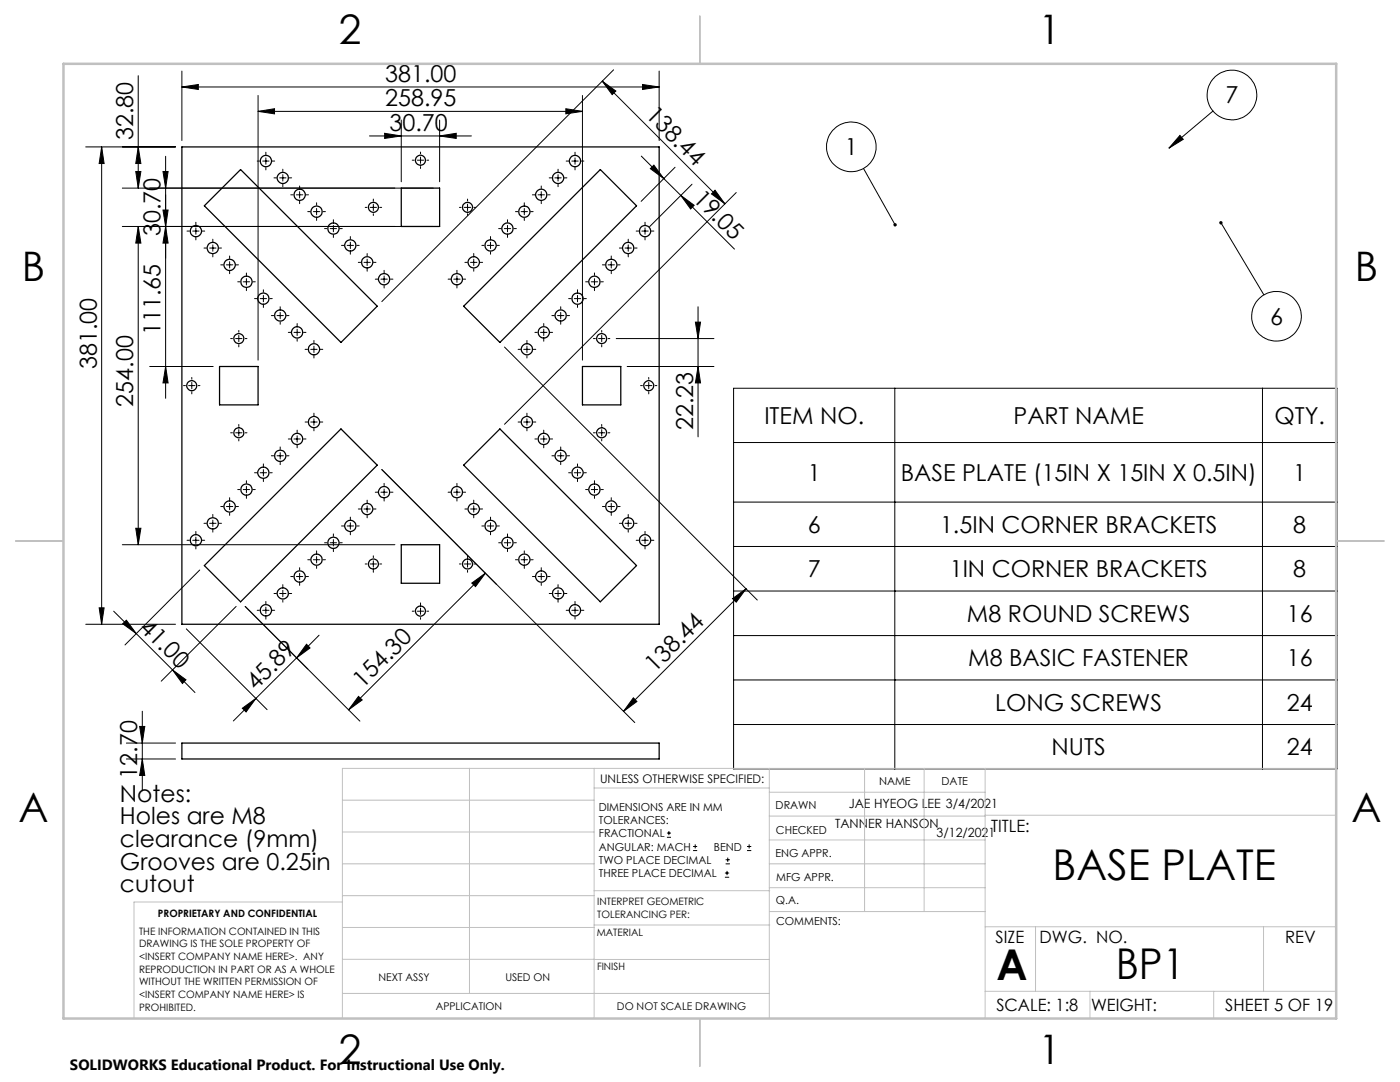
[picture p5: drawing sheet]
<svg xmlns="http://www.w3.org/2000/svg" width="279mm" height="216mm" viewBox="0 0 279 216" stroke-linecap="round" stroke-linejoin="round" font-family="sans-serif">
<g fill="none" stroke="#000" stroke-width=".2">
<path d="M27.6 15.1v22.4M36.3 17.4l3.3-.5v1zM36.3 14.2v13.8M36.3 17.4h95.3M51.5 19.1v52.8M116.2 19.1v52.8M120.2 16.2l24.5 24.5M120.2 16.2l2.7 2-.7 .7zM122.4 13.9l-46.2 46.3M128.2 16.9l3.4 .5-3.4 .5zM131.6 14.2v13.8M17.1 29.3h17.9"/>
<path d="M20.3 29.3l.5 3.3h-1zM20.3 29.3v95.3M27.1 34.2h1l-.5 3.3zM27.6 29.3l.5 3.3h-1zM32.5 34.2h1l-.4 3.3zM33.1 31.2v48.3M51.3 32.1h.5M51.5 22.2l3.3-.5v1zM51.5 22.2h64.7M52.4 32.1h1.3M53.1 30.4v.5M53.1 31.5v1.3"/>
<path d="M53.1 33.4v.5M54.3 32.1h.5M54.7 35.5h.5M55.8 35.5h1.3M56.4 33.8v.4M56.4 34.9v1.2M56.4 36.8v.5M57.7 35.5h.5M58 38.9h.5M59.2 38.9h1.2M59.8 37.1v.5M59.8 38.2v1.3"/>
<path d="M61.1 38.9h.5M73.7 27.1h20.4M74.5 39.7v.4M76.8 26.6l3.3 .5-3.3 .5zM80.1 24v12.3M82.3 32h.4M83.3 32h1.3M83.9 30.3v.4M83.9 31.3v1.3M83.9 33.2v.4M85.2 32h.3M86.5 37.5h-62.1"/>
<path d="M87.7 27.1l3.4-.5v1zM87.7 24v12.3M93.3 39.7v.4M106.3 38.9h.5M107.4 38.9h1.3M108 37.1v.5M108 38.2v1.3M109.3 38.9h.5M109.6 35.5h.5M110.7 35.5h1.3M111.4 33.8v.4M111.4 34.9v1.2"/>
<path d="M111.4 36.8v.5M112.6 35.5h.5M112.9 21.7l3.3 .5-3.3 .5zM113 32.1h.5M114.1 32.1h1.3M114.8 30.4v.5M114.8 31.5v1.3M114.8 33.4v.5M116 32.1h.5M128 31.2l4.5 4.4M130.5 32.9l2 2.7-2.7-1.9zM132.5 35.6l3.4 3.4"/>
<path d="M134.7 33.4l-6.7 6.8M135.9 39l2.6 2-.7 .7zM135.9 39l10.7 10.7M138.1 36.8l-8.5 8.4M142.7 38l2 2.7-2.7-2zM146.9 38.4l-46.2 46.3M172.3 33.6l6.3 11.3M235.5 27l.6 .8-2.8 1.8zM242.1 22.2l-8.8 7.4M24.4 45.2h62.1M27.6 45.2l.5 3.3h-1zM27.6 45.2v63.5"/>
<path d="M32.5 41.9h1l-.4 3.3zM33.1 45.2l.4 3.3h-1zM37.3 46.1h.5M38.5 46.1h1.2M39.1 44.3v.5M39.1 45.5v1.2M39.1 47.4v.5M40.4 46.1h.5M40.7 49.5h.5M41.8 49.5h1.3M42.5 47.7v.5M42.5 48.9v1.2"/>
<path d="M42.5 50.8v.5M43.7 49.5h.5M44.1 52.8h.5M45.2 52.8h1.3M45.8 51.1v.5M45.8 52.2v1.3M45.8 54.1v.5M47.1 52.8h.5M47.4 56.2h.5M48.5 56.2h1.3M49.2 54.5v.5M49.2 55.6v1.3"/>
<path d="M49.2 57.5v.5M50.4 56.2h.5M50.8 59.6h.5M51.9 59.6h1.3M52.6 57.8v.5M52.6 58.9v1.3M53.8 59.6h.5M59.8 40.1v.5M61.4 42.2h.5M62.5 42.2h1.3M63.2 40.5v.5M63.2 41.6v1.3"/>
<path d="M63.2 43.5v.5M64.5 42.2h.4M64.8 45.6h.5M65.9 45.6h1.3M66.5 43.9v.4M66.5 45v1.2M66.5 46.9v.5M67.8 45.6h.5M68.2 49h.5M69.3 49h1.3M69.9 47.2v.5M69.9 48.3v1.3"/>
<path d="M69.9 50.2v.5M71.2 49h.5M71.5 52.4h.5M72.6 52.4h1.3M72.9 41.4h.3M73.3 50.6v.5M73.3 51.7v1.3M73.3 53.6v.5M73.9 41.4h1.2M74.5 40.7v1.3M74.5 42.7v.3M74.5 52.4h.5"/>
<path d="M74.9 55.7h.5M75.8 41.4h.4M76 55.7h1.3M76.7 53.9v.5M76.7 55.1v1.2M76.7 57v.5M77.9 55.7h.5M89.4 55.7h.5M90.6 55.7h1.2M91.2 53.9v.5M91.2 55.1v1.2M91.2 57v.5"/>
<path d="M91.7 41.4h.3M92.5 55.7h.4M92.7 41.4h1.2M92.8 52.4h.5M93.3 40.7v1.3M93.3 42.7v.3M93.9 52.4h1.3M94.5 50.6v.5M94.5 51.7v1.3M94.5 53.6v.5M94.6 41.4h.3M95.8 52.4h.5"/>
<path d="M96.2 49h.4M97.3 49h1.2M97.9 47.2v.5M97.9 48.3v1.3M97.9 50.2v.5M99.2 49h.5M99.5 45.6h.5M100.6 45.6h1.3M101.3 43.9v.4M101.3 45v1.2M101.3 46.9v.5M102.6 45.6h.4"/>
<path d="M102.9 42.2h.5M104 42.2h1.3M104.6 40.5v.5M104.6 41.6v1.3M104.6 43.5v.5M105.9 42.2h.5M108 40.1v.5M113.5 59.6h.5M114.6 59.6h1.3M115.3 57.8v.5M115.3 58.9v1.3M116.5 59.6h.5"/>
<path d="M116.9 56.2h.5M118 56.2h1.3M118.6 54.5v.5M118.6 55.6v1.3M118.6 57.5v.5M119.9 56.2h.5M120.2 52.8h.5M121.4 52.8h1.2M122 51.1v.5M122 52.2v1.3M122 54.1v.5M123.3 52.8h.5"/>
<path d="M123.6 49.5h.5M124.7 49.5h1.3M125.4 47.7v.5M125.4 48.9v1.2M125.4 50.8v.5M126.6 49.5h.5M127 46.1h.5M128.1 46.1h1.3M128.7 44.3v.5M128.7 45.5v1.2M128.7 47.4v.5M130 46.1h.5"/>
<path d="M243.7 44.4l8.5 14.4M29.9 73.1h12.6M33.1 73.1l.4 3.3h-1zM36.6 76.9h.4M37.6 76.9h1.3M38.3 75.3v.4M38.3 76.3v1.3M38.3 78.2v.4M39.5 76.9h.4M46 67.6h.4M47 67.6h1.3M47.7 65.9v.4"/>
<path d="M47.7 66.9v1.3M47.7 68.8v.4M48.9 67.6h.4M52.6 60.9v.4M54.2 63h.4M55.3 63h1.3M55.9 61.2v.5M55.9 62.3v1.3M55.9 64.2v.5M57.2 63h.5M57.5 66.3h.5M58.7 66.3h1.2"/>
<path d="M59.3 64.6v.5M59.3 65.7v1.3M59.3 67.6v.5M60.6 66.3h.5M60.9 69.7h.5M62 69.7h1.3M62.7 67.9v.5M62.7 69.1v1.2M62.7 71v.4M63.9 69.7h.5M100.7 69.3l50.4 50.4M103.4 69.7h.5"/>
<path d="M104.5 69.7h1.3M105.2 67.9v.5M105.2 69.1v1.2M105.2 71v.4M106.4 69.7h.5M106.8 66.3h.4M107.9 66.3h1.2M108.5 64.6v.5M108.5 65.7v1.3M108.5 67.6v.5M109.8 66.3h.5M110.1 63h.5"/>
<path d="M111.3 63h1.2M111.9 61.2v.5M111.9 62.3v1.3M111.9 64.2v.5M113.2 63h.5M115.3 60.9v.4M118.4 67.6h.4M119.5 67.6h1.2M120.1 65.9v.4M120.1 66.9v1.3M120.1 68.8v.4M121.4 67.6h.3"/>
<path d="M123 67.6h19.5M125.2 73.1h17.3M127.8 76.9h.4M128.8 76.9h1.3M129.5 75.3v.4M129.5 76.3v1.3M129.5 78.2v.4M130.7 76.9h.4M138.8 64.3h1l-.5 3.3zM139.3 73.1l.5 3.3h-1zM139.3 61.2v26M146.4 77.5h120.4v75.9h-120.4z"/>
<path d="M178.6 77.5v75.9M252 77.5v75.9M45.8 99.3v.5M46 86.4h.4M47 86.4h1.3M47.4 97.7h.5M47.7 84.7v.4M47.7 85.7v1.3M47.7 87.6v.4M48.5 97.7h1.3M48.9 86.4h.4M49.2 95.9v.5"/>
<path d="M49.2 97v1.3M49.2 99v.4M50.4 97.7h.5M50.8 94.3h.5M51.9 94.3h1.3M52.6 92.6v.5M52.6 93.7v1.3M52.6 95.6v.5M53.8 94.3h.5M54.2 90.9h.4M55.3 90.9h1.3M55.9 89.2v.5"/>
<path d="M55.9 90.3v1.3M55.9 92.2v.5M57.2 90.9h.5M57.5 87.6h.5M58.7 87.6h1.2M59.3 85.8v.5M59.3 87v1.2M59.3 88.9v.5M60.6 87.6h.5M60.9 84.2h.5M62 84.2h1.3M62.7 82.4v.5"/>
<path d="M62.7 83.6v1.2M62.7 85.5v.5M63.9 84.2h.5M73.3 99.8v.5M74.9 98.2h.5M76 98.2h1.3M76.7 96.4v.5M76.7 97.6v1.2M76.7 99.5v.5M77.9 98.2h.5M89.4 98.2h.5M90.6 98.2h1.2"/>
<path d="M91.2 96.4v.5M91.2 97.6v1.2M91.2 99.5v.5M92.5 98.2h.4M94.5 99.8v.5M103.4 84.2h.5M104.5 84.2h1.3M105.2 82.4v.5M105.2 83.6v1.2M105.2 85.5v.5M106.4 84.2h.5M106.8 87.6h.4"/>
<path d="M107.9 87.6h1.2M108.5 85.8v.5M108.5 87v1.2M108.5 88.9v.5M109.8 87.6h.5M110.1 90.9h.5M111.3 90.9h1.2M111.9 89.2v.5M111.9 90.3v1.3M111.9 92.2v.5M113.2 90.9h.5M113.5 94.3h.5"/>
<path d="M114.6 94.3h1.3M115.3 92.6v.5M115.3 93.7v1.3M115.3 95.6v.5M116.5 94.3h.5M116.9 97.7h.5M118 97.7h1.3M118.4 86.4h.4M118.6 95.9v.5M118.6 97v1.3M118.6 99v.4M119.5 86.4h1.2"/>
<path d="M119.9 97.7h.5M120.1 84.7v.4M120.1 85.7v1.3M120.1 87.6v.4M121.4 86.4h.3M122 99.3v.5M146.4 88.3h120.4M24.4 108.7h54.4M27.1 105.4h1l-.5 3.3zM37.3 107.8h.5M38.5 107.8h1.2M39.1 106v.5"/>
<path d="M39.1 107.2v1.2M39.1 109.1v.4M39.9 113.7l-15 15M40.4 107.8h.5M40.7 104.4h.5M41.8 104.4h1.3M42.5 102.7v.5M42.5 103.8v1.3M42.5 105.7v.5M43.7 104.4h.5M44.1 101.1h.5M45.2 101.1h1.3"/>
<path d="M45.8 100.4v1.3M45.8 102.3v.5M47.1 101.1h.5M54.7 118.4h.5M55.8 118.4h1.3M56.4 116.7v.5M56.4 117.8v1.3M56.4 119.7v.5M57.7 118.4h.5M58 115h.5M59.2 115h1.2M59.8 113.3v.5"/>
<path d="M59.8 114.4v1.3M59.8 116.3v.5M61.1 115h.5M61.4 111.7h.5M62.5 111.7h1.3M63.2 109.9v.5M63.2 111.1v1.2M63.2 113v.4M64.5 111.7h.4M64.8 108.3h.5M65.9 108.3h1.3M66.5 106.5v.5"/>
<path d="M66.5 107.7v1.2M66.5 109.6v.5M67.8 108.3h.5M68.2 105h.5M69.3 105h1.3M69.9 103.2v.5M69.9 104.3v1.3M69.9 106.2v.5M71.2 105h.5M71.5 101.6h.5M72.6 101.6h1.3M72.9 112.5h.3"/>
<path d="M73.3 100.9v1.3M73.3 102.8v.5M73.9 112.5h1.2M74.5 110.9v.4M74.5 111.9v1.3M74.5 113.8v.4M74.5 101.6h.5M75.8 112.5h.4M91.7 112.5h.3M92.7 112.5h1.2M92.8 101.6h.5M93.3 110.9v.4"/>
<path d="M93.3 111.9v1.3M93.3 113.8v.4M93.9 101.6h1.3M94.2 116.3l2.7-1.9-2 2.7zM94.5 100.9v1.3M94.5 102.8v.5M94.6 112.5h.3M95.8 101.6h.5M96.2 105h.4M96.9 114.4l-27.3 27.2M97.3 105h1.2M97.9 103.2v.5"/>
<path d="M97.9 104.3v1.3M97.9 106.2v.5M99.1 116.6l-22.9-22.9 50.5 50.5M99.2 105h.5M99.5 108.3h.5M100.6 108.3h1.3M101.3 106.5v.5M101.3 107.7v1.2M101.3 109.6v.5M102.6 108.3h.4M102.9 111.7h.5M104 111.7h1.3"/>
<path d="M104.6 109.9v.5M104.6 111.1v1.2M104.6 113v.4M105.9 111.7h.5M106.3 115h.5M107.4 115h1.3M108 113.3v.5M108 114.4v1.3M108 116.3v.5M109.3 115h.5M109.6 118.4h.5M110.7 118.4h1.3"/>
<path d="M111.4 116.7v.5M111.4 117.8v1.3M111.4 119.7v.5M112.6 118.4h.5M120.2 101.1h.5M121.4 101.1h1.2M122 100.4v1.3M122 102.3v.5M123.3 101.1h.5M123.6 104.4h.5M124.7 104.4h1.3M125.4 102.7v.5"/>
<path d="M125.4 103.8v1.3M125.4 105.7v.5M126.6 104.4h.5M127 107.8h.5M128.1 107.8h1.3M128.7 106v.5M128.7 107.2v1.2M128.7 109.1v.4M130 107.8h.5M146.2 119.5l2.7-2-2 2.7zM146.4 100.2h120.4M146.4 109h120.4"/>
<path d="M146.4 117.9h120.4M148.9 117.5l-24.5 24.5M17.1 124.6h17.9M19.8 121.3h1l-.5 3.3zM22.7 122l4.5 4.4M24.5 124.5l.7-.7 2 2.6zM27.2 126.4l7.2 7.3M34.4 133.7l2.7 1.9-.7 .8zM34.4 133.7l4.5 4.5M37.2 125.5l16.1 16.1M47.1 121l-14.9 14.9M48.9 121l22.9 22.9"/>
<path d="M51.1 139.3l-4.5 4.6M51.3 121.8h.5M52.4 121.8h1.3M53.1 120v.5M53.1 121.1v1.3M53.1 123v.5M54.3 121.8h.5M59.2 131.3l-8.1 8M61.2 128.6l.7 .7-2.7 2zM63.7 126.8l-4.5 4.5M71.5 139l.8 .7-2.7 1.9zM82.3 122h.4"/>
<path d="M83.3 122h1.3M83.9 120.3v.4M83.9 121.3v1.3M83.9 123.2v.4M85.2 122h.3M113 121.8h.5M114.1 121.8h1.3M114.8 120v.5M114.8 121.1v1.3M114.8 123v.5M116 121.8h.5M126.4 139.2l.7 .8-2.7 2z"/>
<path d="M146.4 126.8h120.4M146.4 135.7h120.4M25.2 148.3h9.8M25.2 151.4h9.8M27.9 145h1l-.5 3.3zM28.4 151.4l.5 3.3h-1zM28.4 141.9v15.9M48.4 141.3l2.7-2-2 2.8zM146.4 144.6h120.4M133.1 167.1h.8M133.1 166.2h.8M133.5 165.8v.9"/>
<path d="M138.3 169.7h.8M138.3 168.9h.8M138.7 168.5v.8M144.7 175h.8M144.7 174.2h.8M144.8 172.4h.9M144.8 171.6h.9M145.1 173.8v.8M145.2 171.1v.9M149.1 169.7h.8M149.1 168.9h.8M149.5 168.5v.8"/>
<circle cx="245.9" cy="18.9" r="5"/>
<circle cx="169.9" cy="29.3" r="4.9"/>
<circle cx="254.8" cy="63.1" r="4.9"/>
</g>
<g fill="none" stroke="#c0c0c0" stroke-width=".2">
<path d="M68.3 159.7h50.3M93.7 153.3v44.9M118.6 153.3v49.9M118.6 157.2h34.9M153.5 153.3v49.9M153.5 158.1h43.1M172.5 153.3v28.6M184.4 153.3v28.6M196.6 153.3v49.9M266.7 153.3h-198.4v49.9M68.3 178.7h50.3M68.3 172.4h50.3"/>
<path d="M68.3 166h50.3M68.3 180h-41.6v23.2M118.6 177.7h35M153.5 167.6h43.1M153.5 162.8h43.1M153.5 172.4h43.1M153.5 177.1h43.1M196.6 162.7h70.1M68.3 198.2h85.2M68.3 191.4l85.2 .1M68.3 185.1h50.3M118.6 184.6h35"/>
<path d="M153.6 181.9h43M196.6 197.8h70.1M196.6 184.9h70.1M206.7 184.9v12.9M217.5 197.8v5.4M242.2 197.8v5.4M252.2 184.9v12.9"/>
</g>
<path d="M139.7 3.2v9.5M3.1 107.9h9.6M266.7 107.9h9.5M139.7 203.2v9.6" fill="none" stroke="#c0c0c0" stroke-width=".25"/>
<path d="M12.7 12.7h254v190.5h-254z" fill="none" stroke="#c0c0c0" stroke-width=".5"/>
<g fill="#000">
<path d="M120.2 16.2l2.7 2-.7 .7zM142.7 38l2 2.7-2.7-2z"/>
<path d="M128.2 16.9l3.4 .5-3.4 .5zM36.3 17.4l3.3-.5v1z"/>
<path d="M51.5 22.2l3.3-.5v1zM112.9 21.7l3.3 .5-3.3 .5z"/>
<path d="M87.7 27.1l3.4-.5v1zM76.8 26.6l3.3 .5-3.3 .5z"/>
<path d="M235.5 27l.6 .8-2.8 1.8zM243.4 44.2a.34 .34 0 0 0 .1 .6 .34 .34 0 0 0 .5-.3 .34 .34 0 0 0-.4-.4l.1 .3zM178.4 44.6a.33 .33 0 0 0 0 .4 .33 .33 0 0 0 .4 .2l-.2-.3 .2 .3a.33 .33 0 0 0 .1-.5 .33 .33 0 0 0-.5-.1z"/>
<path d="M33.1 45.2l.4 3.3h-1zM32.5 34.2h1l-.4 3.3z"/>
<path d="M94.2 116.3l2.7-1.9-2 2.7zM71.5 139l.8 .7-2.7 1.9z"/>
<path d="M19.8 121.3h1l-.5 3.3zM20.3 29.3l.5 3.3h-1zM27.1 34.2h1l-.5 3.3zM27.6 29.3l.5 3.3h-1z"/>
<path d="M24.5 124.5l.7-.7 2 2.6zM34.4 133.7l2.7 1.9-.7 .8zM130.5 32.9l2 2.7-2.7-1.9zM135.9 39l2.6 2-.7 .7z"/>
<path d="M61.2 128.6l.7 .7-2.7 2zM48.4 141.3l2.7-2-2 2.8z"/>
<path d="M27.9 145h1l-.5 3.3zM28.4 151.4l.5 3.3h-1zM27.6 45.2l.5 3.3h-1zM27.1 105.4h1l-.5 3.3zM138.8 64.3h1l-.5 3.3zM139.3 73.1l.5 3.3h-1zM32.5 41.9h1l-.4 3.3zM33.1 73.1l.4 3.3h-1z"/>
<path d="M126.4 139.2l.7 .8-2.7 2zM146.2 119.5l2.7-2-2 2.7z"/>
</g>
<g fill="none" stroke="#000" stroke-width=".25">
<path d="M36.3 29.3h95.3v95.3h-95.3zM48 33.8l27.3 27.3-7.2 7.2-27.3-27.2zM80.1 37.5h7.6v7.7h-7.6zM119.8 33.8l7.2 7.3-27.2 27.2-7.3-7.2zM43.8 73.1h7.7v7.7h-7.7zM116.2 73.1h7.7v7.7h-7.7zM68.1 85.6l7.2 7.2-27.3 27.3-7.2-7.2zM92.5 92.8l7.3-7.2 27.2 27.3-7.2 7.2zM80.1 108.7h7.6v7.7h-7.6zM36.3 148.3h95.3v3.1h-95.3z"/>
<circle cx="53.1" cy="32.1" r="1.13"/>
<circle cx="56.5" cy="35.5" r="1.12"/>
<circle cx="59.8" cy="38.9" r="1.13"/>
<circle cx="83.9" cy="32" r="1"/>
<circle cx="108" cy="38.9" r="1.13"/>
<circle cx="111.4" cy="35.5" r="1.12"/>
<circle cx="114.8" cy="32.1" r="1.13"/>
<circle cx="39.1" cy="46.1" r="1.13"/>
<circle cx="42.5" cy="49.5" r="1.13"/>
<circle cx="45.8" cy="52.8" r="1.13"/>
<circle cx="49.2" cy="56.2" r="1.13"/>
<circle cx="52.6" cy="59.6" r="1.13"/>
<circle cx="63.2" cy="42.2" r="1.13"/>
<circle cx="66.5" cy="45.6" r="1.13"/>
<circle cx="69.9" cy="49" r="1.13"/>
<circle cx="73.3" cy="52.4" r="1.13"/>
<circle cx="74.5" cy="41.4" r="1"/>
<circle cx="76.7" cy="55.7" r="1.13"/>
<circle cx="91.2" cy="55.7" r="1.13"/>
<circle cx="93.3" cy="41.4" r="1"/>
<circle cx="94.5" cy="52.3" r="1.13"/>
<circle cx="97.9" cy="49" r="1.13"/>
<circle cx="101.3" cy="45.6" r="1.13"/>
<circle cx="104.6" cy="42.2" r="1.13"/>
<circle cx="115.3" cy="59.6" r="1.13"/>
<circle cx="118.6" cy="56.2" r="1.13"/>
<circle cx="122" cy="52.8" r="1.13"/>
<circle cx="125.4" cy="49.5" r="1.13"/>
<circle cx="128.7" cy="46.1" r="1.13"/>
<circle cx="38.3" cy="77" r="1"/>
<circle cx="47.7" cy="67.6" r="1.01"/>
<circle cx="55.9" cy="63" r="1.12"/>
<circle cx="59.3" cy="66.3" r="1.13"/>
<circle cx="62.7" cy="69.7" r="1.12"/>
<circle cx="105.2" cy="69.7" r="1.12"/>
<circle cx="108.5" cy="66.3" r="1.13"/>
<circle cx="111.9" cy="62.9" r="1.12"/>
<circle cx="120.1" cy="67.6" r="1"/>
<circle cx="129.5" cy="77" r="1"/>
<circle cx="47.7" cy="86.4" r="1.01"/>
<circle cx="49.2" cy="97.7" r="1.13"/>
<circle cx="52.6" cy="94.3" r="1.13"/>
<circle cx="55.9" cy="90.9" r="1.13"/>
<circle cx="59.3" cy="87.6" r="1.13"/>
<circle cx="62.6" cy="84.2" r="1.13"/>
<circle cx="76.7" cy="98.2" r="1.13"/>
<circle cx="91.2" cy="98.2" r="1.13"/>
<circle cx="105.2" cy="84.2" r="1.13"/>
<circle cx="108.5" cy="87.6" r="1.13"/>
<circle cx="111.9" cy="90.9" r="1.13"/>
<circle cx="115.2" cy="94.3" r="1.13"/>
<circle cx="118.6" cy="97.7" r="1.13"/>
<circle cx="120.1" cy="86.3" r="1"/>
<circle cx="39.1" cy="107.8" r="1.12"/>
<circle cx="42.5" cy="104.4" r="1.13"/>
<circle cx="45.8" cy="101.1" r="1.13"/>
<circle cx="56.4" cy="118.4" r="1.12"/>
<circle cx="59.8" cy="115" r="1.13"/>
<circle cx="63.2" cy="111.7" r="1.12"/>
<circle cx="66.5" cy="108.3" r="1.13"/>
<circle cx="69.9" cy="104.9" r="1.13"/>
<circle cx="73.3" cy="101.6" r="1.13"/>
<circle cx="74.5" cy="112.6" r="1"/>
<circle cx="93.3" cy="112.5" r=".99"/>
<circle cx="94.5" cy="101.6" r="1.13"/>
<circle cx="97.9" cy="105" r="1.13"/>
<circle cx="101.3" cy="108.3" r="1.13"/>
<circle cx="104.6" cy="111.7" r="1.12"/>
<circle cx="108" cy="115" r="1.13"/>
<circle cx="111.4" cy="118.4" r="1.12"/>
<circle cx="122" cy="101.1" r="1.13"/>
<circle cx="125.4" cy="104.4" r="1.13"/>
<circle cx="128.7" cy="107.8" r="1.12"/>
<circle cx="53.1" cy="121.8" r="1.13"/>
<circle cx="83.9" cy="121.9" r="1"/>
<circle cx="114.8" cy="121.8" r="1.13"/>
</g>
<g font-size="8.5">
<text x="210.1" y="175.5">BASE PLATE</text>
<text x="198.9" y="195.5">A</text>
<text x="222.7" y="195.4">BP1</text>
</g>
<g font-size="8.1">
<text x="67.6" y="8.9">2</text>
<text x="207.3" y="8.9">1</text>
<text x="4.4" y="56.2">B</text>
<text x="270.4" y="56.2">B</text>
<text x="3.7" y="164.1">A</text>
<text x="269.7" y="164.1">A</text>
<text x="67.6" y="212.4">2</text>
<text x="207.3" y="212.4">1</text>
</g>
<g font-size="4.7">
<text x="76.9" y="16.3">381.00</text>
<text x="76.9" y="21.2">258.95</text>
<text x="128.7" y="23.2" transform="rotate(45 128.7 23.2)">138.44</text>
<text x="244.6" y="20.6">7</text>
<text x="26.6" y="28" transform="rotate(-90 26.6 28)">32.80</text>
<text x="77.7" y="26.1">30.70</text>
<text x="168.6" y="31">1</text>
<text x="138.2" y="39.8" transform="rotate(45 138.2 39.8)">19.05</text>
<text x="32" y="47.1" transform="rotate(-90 32 47.1)">30.70</text>
<text x="253.5" y="64.8">6</text>
<text x="32" y="66.9" transform="rotate(-90 32 66.9)">111.65</text>
<text x="19.3" y="73.6" transform="rotate(-90 19.3 73.6)">381.00</text>
<text x="26.6" y="81.2" transform="rotate(-90 26.6 81.2)">254.00</text>
<text x="138.3" y="85.9" transform="rotate(-90 138.3 85.9)">22.23</text>
<text x="152.5" y="84.6">ITEM NO.</text>
<text x="202.3" y="84.6">PART NAME</text>
<text x="254.3" y="84.6">QTY.</text>
<text x="161.2" y="95.9">1</text>
<text x="179.8" y="95.9">BASE PLATE (15IN X 15IN X 0.5IN)</text>
<text x="258.1" y="95.9">1</text>
<text x="161.2" y="106.3">6</text>
<text x="187.6" y="106.3">1.5IN CORNER BRACKETS</text>
<text x="258.1" y="106.3">8</text>
<text x="161.2" y="115.2">7</text>
<text x="189.5" y="115.2">1IN CORNER BRACKETS</text>
<text x="258.1" y="115.2">8</text>
<text x="27.6" y="125.4" transform="rotate(45 27.6 125.4)">41.00</text>
<text x="193" y="124">M8 ROUND SCREWS</text>
<text x="256.8" y="124">16</text>
<text x="51" y="138" transform="rotate(-45 51 138)">45.89</text>
<text x="72.4" y="137.4" transform="rotate(-45 72.4 137.4)">154.30</text>
<text x="130.7" y="134.2" transform="rotate(-45 130.7 134.2)">138.44</text>
<text x="193.2" y="132.9">M8 BASIC FASTENER</text>
<text x="256.8" y="132.9">16</text>
<text x="198.6" y="141.8">LONG SCREWS</text>
<text x="256.8" y="141.8">24</text>
<text x="27.4" y="155.4" transform="rotate(-90 27.4 155.4)">12.70</text>
<text x="209.9" y="150.7">NUTS</text>
<text x="256.8" y="150.7">24</text>
<text x="23.9" y="159.9">Notes:</text>
<text x="23.9" y="164.5">Holes are M8</text>
<text x="23.9" y="169">clearance (9mm)</text>
<text x="23.9" y="173.5">Grooves are 0.25in</text>
<text x="23.9" y="178">cutout</text>
</g>
<g font-size="3.4">
<text x="197.8" y="166">TITLE:</text>
<text x="198.7" y="188.1">SIZE</text>
<text x="207.5" y="188.1">DWG. NO.</text>
<text x="256.5" y="188.2">REV</text>
<text x="198.8" y="201.7">SCALE: 1:8</text>
<text x="217.7" y="201.8">WEIGHT:</text>
<text x="244.5" y="201.7">SHEET 5 OF 19</text>
</g>
<text font-size="3" x="14" y="213.5">SOLIDWORKS Educational Product. For Instructional Use Only.</text>
<g font-size="2.5">
<text x="169.4" y="161.3">JAE HYEOG LEE 3/4/2021</text>
<text x="166.7" y="165.2">TANNER HANSON</text>
<text x="186.9" y="167.1">3/12/2021</text>
</g>
<text font-size="2.4" x="119.8" y="156.2">UNLESS OTHERWISE SPECIFIED:</text>
<g font-size="2.2">
<text x="119.5" y="161.8">DIMENSIONS ARE IN MM</text>
<text x="154.8" y="161.4">DRAWN</text>
<text x="175.4" y="156.6">NAME</text>
<text x="187.9" y="156.7">DATE</text>
<text x="119.5" y="164.4">TOLERANCES:</text>
<text x="119.5" y="167.1">FRACTIONAL</text>
<text x="154.9" y="166.3">CHECKED</text>
<text x="119.5" y="169.7">ANGULAR: MACH</text>
<text x="119.5" y="172.4">TWO PLACE DECIMAL</text>
<text x="142.5" y="169.7">BEND</text>
<text x="154.8" y="171">ENG APPR.</text>
<text x="119.5" y="175">THREE PLACE DECIMAL</text>
<text x="154.9" y="175.7">MFG APPR.</text>
<text x="154.9" y="180.4">Q.A.</text>
<text x="154.9" y="184.6">COMMENTS:</text>
</g>
<g font-size="2.1">
<text x="75.5" y="195.7">NEXT ASSY</text>
<text x="100.9" y="195.7">USED ON</text>
<text x="86.9" y="201.5">APPLICATION</text>
<text x="123.1" y="201.6">DO NOT SCALE DRAWING</text>
</g>
<g font-size="2">
<text x="31.5" y="182.9">PROPRIETARY AND CONFIDENTIAL</text>
<text x="119.2" y="180.6">INTERPRET GEOMETRIC</text>
<text x="119.2" y="183.1">TOLERANCING PER:</text>
<text x="27.8" y="186.5">THE INFORMATION CONTAINED IN THIS</text>
<text x="27.8" y="189">DRAWING IS THE SOLE PROPERTY OF</text>
<text x="27.8" y="191.6">&lt;INSERT COMPANY NAME HERE&gt;. ANY</text>
<text x="119.1" y="186.7">MATERIAL</text>
<text x="27.8" y="194.1">REPRODUCTION IN PART OR AS A WHOLE</text>
<text x="27.8" y="196.6">WITHOUT THE WRITTEN PERMISSION OF</text>
<text x="119.1" y="193.5">FINISH</text>
<text x="27.8" y="199.1">&lt;INSERT COMPANY NAME HERE&gt; IS</text>
<text x="27.8" y="201.7">PROHIBITED.</text>
</g>
</svg>
